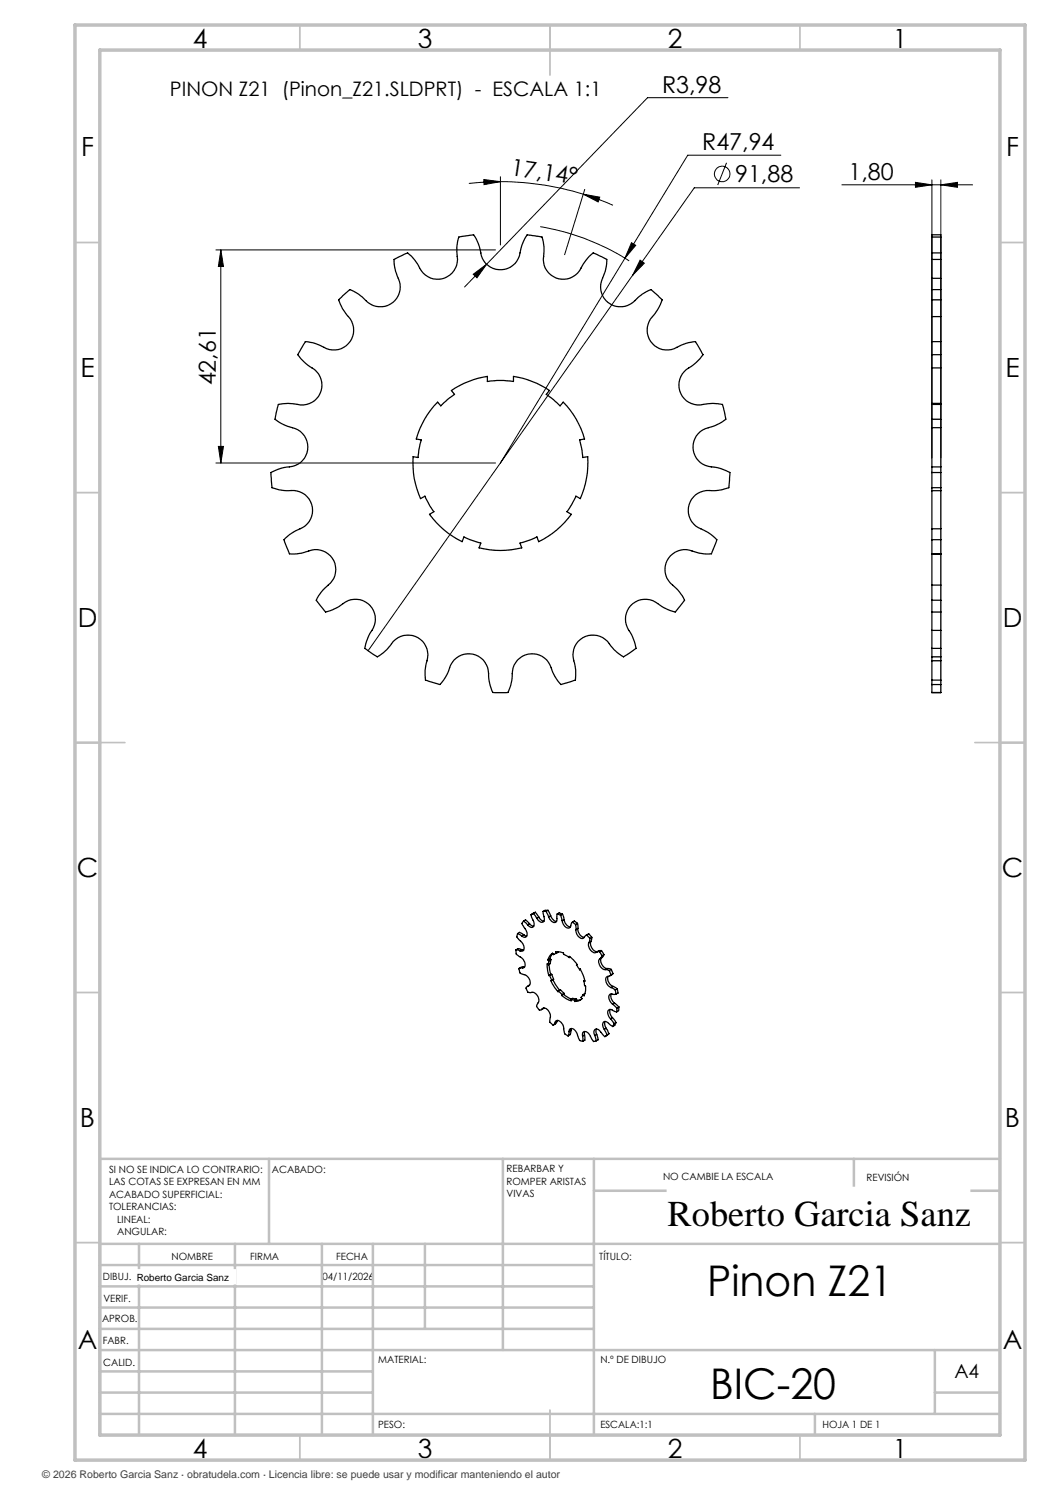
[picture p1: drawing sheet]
<svg xmlns="http://www.w3.org/2000/svg" width="210mm" height="297mm" viewBox="0 0 210 297" stroke-linecap="round" stroke-linejoin="round" font-family="sans-serif">
<g fill="none" stroke="#000" stroke-width=".2">
<path d="M145.6 19.5h-16.1l-32.2 33.3M96.8 35.9l3.3 .4-3.3 .6zM100.1 35.3v13.7M100.1 36.3a57.5 57.5 0 0 1 16.6 2.5M100.1 36.3l-6.3 .4M116.7 38.8l3.2 .6-.3 1zM116.7 38.8l5.9 2.3M116.9 37.9l-4 13M145.3 32.6l-1.8 4.4M156.2 31h-18.7l-12.5 20.6M159.9 37.6h-21l-65.3 92.5M168.4 37h26.1"/>
<path d="M183.1 36.5l3.3 .5-3.3 .5zM186.4 36v55.6M188.2 37l3.3-.5v1zM188.2 36v55.6M43.2 50h55.9M44.2 50l.5 3.3h-1zM44.2 50v42.6M94.7 54.9l2.6-2.1-1.9 2.8zM97.3 52.8l-4.4 4.6M108.1 45.3a46.5 46.5 0 0 1 17.7 6.9M125 51.6l-24.9 41M126.3 48.5l.8 .6-2.1 2.5z"/>
<path d="M128 52l.9 .6-2.4 2.4zM43.2 92.6h55.9M43.7 89.3h1l-.5 3.3z"/>
<circle cx="144.4" cy="34.8" r="1.56"/>
</g>
<g fill="none" stroke="#c0c0c0" stroke-width=".35">
<path d="M60 5v5M110 5v10M160 5v5M15 48.5h5M200 48.5h5M15 98.5h5M200 98.5h5M15 148.5h10M195 148.5h10M15 198.5h5M200 198.5h5M15 248.5h5"/>
<path d="M200 248.5h5M60 287v5M110 282v10M160 287v5"/>
</g>
<g fill="none" stroke="#c0c0c0" stroke-width=".5">
<path d="M53.8 231.8v17M100.6 231.8v38.2M118.8 231.8v55.2M118.8 238.2h81.2M170.8 231.8v6.4M200 231.8h-180v55.2M20 248.8h180M20 257.3h98.8M20 253h98.8M27.8 248.8v38.2M47 248.8v38.2M64.4 248.8v38.2"/>
<path d="M74.6 248.8v38.2M85 248.8v17M20 265.8h98.8M20 261.5h98.8M20 278.5h54.6M20 274.3h54.6M20 270h180M187 278.5h13M187 270v12.8M20 282.8h180M163 282.8v4.2"/>
</g>
<path d="M15 5h190v287h-190zM20 10h180v277h-180z" fill="none" stroke="#c0c0c0" stroke-width=".7"/>
<g fill="#000">
<path d="M116.7 38.8l3.2 .6-.3 1zM96.8 35.9l3.3 .4-3.3 .6z"/>
<path d="M128 52l-1.5 3 2.4-2.4zM94.7 54.9l.7 .7 1.9-2.8zM126.3 48.5l-1.3 3.1 2.1-2.5zM183.1 36.5l3.3 .5-3.3 .5zM188.2 37l3.3-.5v1z"/>
<path d="M43.7 89.3h1l-.5 3.3zM44.2 50l.5 3.3h-1z"/>
</g>
<g fill="none" stroke="#000" stroke-width=".25">
<path d="M68 59.7l2-1.8 .4 .2a10.9 10.9 0 0 1 3.2 2.4 4 4 0 0 0 5.2-.2 4 4 0 0 0 .6-5.1l-.5-1.9-.1-1.4 2.7-1.3 .4 .3a10.4 10.4 0 0 1 2.3 3.2 4 4 0 0 0 5 1.4 4 4 0 0 0 2.2-4.7v-1.4l.4-2 2.9-.4 .3 .4a9.7 9.7 0 0 1 1.3 3.7 4 4 0 0 0 4.3 2.8 4 4 0 0 0 3.5-3.8l.6-1.8 .7-1.3 3 .4 .1 .5a10.2 10.2 0 0 1 .2 4 4 4 0 0 0 3.3 3.9 4 4 0 0 0 4.5-2.6l1.1-1.6 1-1 2.8 1.3v.5a10.1 10.1 0 0 1-1.1 3.8 4 4 0 0 0 2 4.8 4 4 0 0 0 5.1-1.2l1.1-1 1.7-.9 2.2 2.1-.1 .4a10.4 10.4 0 0 1-2.2 3.4 4 4 0 0 0 .6 5.1 4 4 0 0 0 5.1 .3l1.9-.7 1.4-.2 1.5 2.6-.3 .4a9.6 9.6 0 0 1-3 2.6 4 4 0 0 0-1 5.1 4 4 0 0 0 4.8 1.8l1.5-.1 1.9 .2 .7 3-.4 .2a10 10 0 0 1-3.7 1.6 4 4 0 0 0-2.4 4.6 4 4 0 0 0 4.1 3.1l1.4 .3 1.8 .8-.2 3-.5 .2a9.4 9.4 0 0 1-4 .4 4 4 0 0 0-3.6 3.6 4 4 0 0 0 2.9 4.3l1.3 .7 1.5 1.2-1.1 2.9h-.5a9.8 9.8 0 0 1-3.9-.8 4 4 0 0 0-4.6 2.4 4 4 0 0 0 1.6 4.9l1 1.1 1 1.6-1.9 2.4-.5-.1a10.1 10.1 0 0 1-3.4-1.9 4 4 0 0 0-5.1 .9 4 4 0 0 0 0 5.2l.9 1.8 .3 1.4-2.5 1.7-.4-.3a9 9 0 0 1-2.8-2.8 4 4 0 0 0-5.1-.6 4 4 0 0 0-1.5 4.9l.2 1.5v1.9l-2.9 .9-.3-.3a10.3 10.3 0 0 1-1.9-3.6 4 4 0 0 0-4.7-2.1 4 4 0 0 0-2.9 4.3l-.3 1.9-.5 1.4h-3l-.2-.4a10.9 10.9 0 0 1-.8-4 4 4 0 0 0-3.8-3.3 4 4 0 0 0-4 3.2l-.7 1.4-1.1 1.5-2.9-.9v-.5a10.6 10.6 0 0 1 .4-3.9 4 4 0 0 0-2.7-4.4 4 4 0 0 0-4.8 1.9l-1.3 1.5-1.2 .8-2.5-1.7 .1-.5a10 10 0 0 1 1.6-3.6 4 4 0 0 0-1.3-5 4 4 0 0 0-5.2 .4l-1.7 1-1.4 .4-1.8-2.4 .2-.4a9.9 9.9 0 0 1 2.6-3 4 4 0 0 0 .2-5.2 4 4 0 0 0-5-1.1l-1.9 .5h-1.5l-1.1-2.9 .3-.3a14.2 14.2 0 0 1 3.9-2.4 4 4 0 0 0 1.1-4.8 4 4 0 0 0-4.4-2.3l-1.9-.1-1.4-.5-.2-3 .4-.2a9.5 9.5 0 0 1 3.9-1 4 4 0 0 0 3.1-4.2 4 4 0 0 0-3.6-3.7l-1.8-.7-1.2-.8 .7-3 .4-.1a10.5 10.5 0 0 1 4 .2 4 4 0 0 0 4.2-3 4 4 0 0 0-2.3-4.7l-1.1-.9-1.4-1.5 1.6-2.6 .5 .1a10.8 10.8 0 0 1 3.7 1.3 4 4 0 0 0 4.9-1.7 4 4 0 0 0-.8-5l-1.3-2.1-.4-.9zM186.4 60v3.3M186.4 57.9v2.1M186.4 55.7v2.2M186.4 51.9v3.8M186.4 50.6v1.3M186.4 47.4v3.2M186.4 47.4v-.4h1.8v.4M186.4 60h1.8M186.4 57.9h1.8M186.4 55.7h1.8M186.4 51.9h1.8"/>
<path d="M186.4 50.6h1.8M186.4 47.4h1.8M188.2 60v3.3M188.2 57.9v2.1M188.2 55.7v2.2M188.2 51.9v3.8M188.2 50.6v1.3M188.2 47.4v3.2M186.4 73.6v7.1M186.4 68.3v2.6M186.4 70.9v2.7M186.4 63.3v5"/>
<path d="M186.4 73.6h1.8M186.4 68.3h1.8M186.4 70.9h1.8M186.4 63.3h1.8M188.2 73.6v7.1M188.2 68.3v2.6M188.2 70.9v2.7M188.2 63.3v5M87.5 80.4l.7 .8 1.3-1.3 1.4-1-.6-.8a18.3 18.3 0 0 1 7.2-2.8v1a16.2 16.2 0 0 1 5.2 0v-1a18.3 18.3 0 0 1 7.2 2.8l-.6 .8 1.4 1 1.3 1.3 .6-.8a16.9 16.9 0 0 1 4.3 7.4l-1 .2 .4 1.7 .3 1.8 .9-.2a18.3 18.3 0 0 1-1.4 8.4l-.9-.5-.8 1.7-1 1.4 .9 .6a17.5 17.5 0 0 1-6.6 5.4l-.3-.9-1.2 .5-2.2 .7 .4 1a17.5 17.5 0 0 1-8.6 0l.4-1-2.2-.7-1.2-.5-.4 .9a17.5 17.5 0 0 1-6.5-5.4l.9-.6-.8-1.1-1-2-.9 .5a17.1 17.1 0 0 1-1.5-8.4l1 .2 .2-1.8 .4-1.7-.9-.2a16.9 16.9 0 0 1 4.2-7.4zM186.4 93.4v1.1M186.4 94.5v3M186.4 97.5v.6"/>
<path d="M186.4 80.9v3M186.4 83.9v1.6M186.4 80.7v.2M186.4 85.5v7.9M186.4 98.1v7.7M186.4 98.1h1.8M186.4 80.7h1.8M186.4 93.4h1.8M186.4 94.5h1.8M186.4 97.5h1.8M186.4 80.9h1.8M186.4 83.9h1.8"/>
<path d="M186.4 85.5h1.8M188.2 93.4v1.1M188.2 94.5v3M188.2 97.5v.6M188.2 80.9v3M188.2 83.9v1.6M188.2 80.7v.2M188.2 85.5v7.9M188.2 98.1v7.7M186.4 105.8v2.1M186.4 107.9v2.9M186.4 110.8h.1"/>
<path d="M186.4 110.8v6.2M186.4 117v3M186.4 110.8h1.8M186.4 105.8h1.8M186.4 107.9h1.8M186.4 117h1.8M188.2 105.8v2.1M188.2 107.9v2.9M188.2 110.8h.1M188.2 110.8v6.2M188.2 117v3M186.4 120v2.4"/>
<path d="M186.4 122.4v3.7M186.4 126.1v3.6M186.4 129.7v1.7M186.4 131.4v.7M186.4 132.1v3.9M186.4 136v.9M186.4 136.9v1.6M186.4 138.5h1.8M186.4 120h1.8M186.4 122.4h1.8M186.4 126.1h1.8M186.4 129.7h1.8"/>
<path d="M186.4 131.4h1.8M186.4 132.1h1.8M186.4 136h1.8M186.4 136.9h1.8M188.2 120v2.4M188.2 122.4v3.7M188.2 126.1v3.6M188.2 129.7v1.7M188.2 131.4v.7M188.2 132.1v3.9M188.2 136v.9M188.2 136.9v1.6"/>
<path d="M103.2 190v.1a1.21 1.21 0 0 0 1 1.4l.6 .7a.8 .8 0 0 1 .3 .8 .8 .8 0 0 1-.6 .6M103.2 190l.8 .2M103.5 186.7l-.1 .3a1.42 1.42 0 0 0 .8 1.4l.5 .7a.66 .66 0 0 1 .1 .8 .66 .66 0 0 1-.8 .3M103.5 186.7l.9 .5M103.5 186.7l.4-.2 .9 .5M104.4 189.9l.3 .1M104.4 189.9l-.8-.1-.4 .2M104.4 189.9l-.4 .3M104.5 193.6h-.2a.36 .36 0 0 0-.5 .1 .36 .36 0 0 0 .1 .5 .94 .94 0 0 0 1.1 .7 1.64 1.64 0 0 1 .9 2.1l-.2 .2M104.7 184.2l-.1 .2a.49 .49 0 0 0 .1 .8l.4 .7a.96 .96 0 0 1-.1 1.6l-.6-.3M104.7 184.2l.8 .8M104.7 184.2l.4-.2 .8 .7"/>
<path d="M104.8 187l.5 .3M104.8 187l-.4 .2M104.9 193.4h-.4l-.7 .3M104.9 193.4l-.4 .2M104.9 193.4h.1M105.7 197.2h-.1a.5 .5 0 0 0-.4 .5 .5 .5 0 0 0 .2 .5l.2 .3h.2a1.57 1.57 0 0 1 1.7 .7 1.57 1.57 0 0 1-.1 1.9l-.1 .2 .2 .3a.5 .5 0 0 0 .4 .4 .5 .5 0 0 0 .6-.2M105.9 197.1l-.2 .1M105.9 184.7l.4 .4 .5 .1M105.9 197l-.3 .2M105.9 184.7l-.4 .3M106.2 182.9l.6 1.5a.66 .66 0 0 1 0 .7 .66 .66 0 0 1-.6 .4l-.7-.5M106.6 182.7l-.4 .2"/>
<path d="M106.6 182.7l.8 1M107.1 182.5l.7 .9M107.1 182.5l-.9 .4M107.1 182.5l-.5 .2M107.8 183.4l.4 .6 .6 .3M107.8 183.4l-.4 .3M108.6 182.3l.2 1a.66 .66 0 0 1 0 .9 .66 .66 0 0 1-.7 .2l-.7-.7M108.6 182.3h.6M109.2 182.3l.5 1.1M109.6 192l.2 .2M109.6 182.1l.5 1.1M109.6 182.1h-.6l-.4 .2"/>
<path d="M109.6 182.1l-.4 .2M109.7 193l-.3-.2 .1 1.4 .3 .9M109.8 192.2l-.1 .8M109.8 192.9l.4 2M110 195.1l.3 1M110 195.1h-.2M110 191.7l-.4 .3M110 191.7l.2 .2M110.1 183.2l.7 .9 .5 .2M110.1 183.2l-.4 .2M110.2 194.9l-.4 .2M110.2 194.9h.1"/>
<path d="M110.2 191.9l-.1 .8-.4 .3M110.2 191.9l-.4 .3M110.3 196.1h-.1l.8 1.5 .6 .8 .1-.2M110.3 194.9l.4 1-.4 .2M110.3 194.9l-.3 .2M110.6 190.7l-.6 1M110.6 196l1.3 2M110.7 190.9l-.2-.3a2.26 2.26 0 0 0-.9 1.4M110.8 190.8l-.1 .1M111.3 190.7l-.2-.3h1l.6 .2v.2l1.1 .7M111.3 190.7l-.6 .2M111.4 182.8v.7a.7 .7 0 0 1-.4 1 .7 .7 0 0 1-.9-.5l-.4-.6"/>
<path d="M111.4 182.8l.7 .3M111.4 182.8l.4-.2 .7 .2M111.6 190.4l.1 .1-.4 .2M111.7 198.2l.7 .7M111.7 198.2l.4-.3 .7 .8M112.1 183.1l.3 1M112.4 199.1l.9 .7 .9 .4v-.3M112.4 184.1l.2 .5a1.05 1.05 0 0 0 1.4 .9l.5-1.1M112.4 198.9v.2M112.5 182.8l.3 1.1M112.5 182.8l-.4 .3M112.7 198.9l1.6 .9"/>
<path d="M112.7 198.9l-.3 .2M112.8 183.9l.2 .7 .3 .4 .8 .4M112.8 183.9l-.4 .2M112.8 198.7l-.4 .2M112.8 198.7l-.1 .2M113.8 191.5v-.2l.9 .7 .7 .9-.1 .1 .6 1M114.1 191.4l-.3 .1M114.2 199.9l.7 .1M114.5 184.4l.6 .5M114.5 184.4l.4-.2 .6 .5M115.1 184.9l.1 1M115.2 185.9a1.48 1.48 0 0 0 1.5 1.7l.1-.1"/>
<path d="M115.3 199.8l-.8-.1-.3 .2M115.3 199.8l-.4 .2M115.3 199.8l.1 .3M115.5 184.7l.1 1M115.5 184.7l-.4 .2M115.6 185.7l.2 1a1.28 1.28 0 0 0 1 .8M115.6 185.7l-.4 .2M115.9 194l.2-.2 .5 1.2 .4 1.2h-.2M116.1 193.8l-.2 .2M116.2 199.9l-.8 .2M116.6 198.9l-.4 .6 .2 .2a2.07 2.07 0 0 1-1.4 .6M116.8 196.2l.1 .7a1.9 1.9 0 0 1 .1 1.9l-.2 .4-.2-.3"/>
<path d="M116.9 196.1l-.1 .1M117 198.7l-.4 .2M117.4 187l-.6 .5M117.4 187l.6 .7M117.8 186.8l.6 .7M117.8 186.8l-.6 .3M117.8 186.8l-.4 .2M117.8 188.5a1.54 1.54 0 0 0 1.3 2l.8-.1M118 187.7l-.2 .8M118.2 188.3a1.58 1.58 0 0 0 1.3 2M118.2 188.3l-.4 .2M118.4 187.5l-.2 .8"/>
<path d="M118.4 187.5l-.4 .2M119.9 190.4l.5 .7M120 191.8a1.41 1.41 0 0 0 .5 2l.5 .1M120.3 190.1l.5 .8M120.3 190.1h-.4l-.7 .4M120.3 190.1l-.4 .3M120.4 191.5a1.52 1.52 0 0 0 .8 2.2h.2M120.4 191.5l-.4 .3M120.4 191.1l-.4 .7M120.8 190.9l-.4 .6M120.8 190.9l-.4 .2M121 193.9l.8 .2"/>
<path d="M121.4 193.7l.9 .2M121.4 193.7l-.4 .2M121.6 195.3a1.66 1.66 0 0 0 1 2M121.8 194.1l.4 .9M122.2 195l-.2 .2a.85 .85 0 0 0-.8 .4 .85 .85 0 0 0 .1 1l.4 .6 .5 .3M122.2 197.5l.8 .5M122.2 198.8v.9l.7 1M122.3 193.9l.3 .8M122.3 193.9l-.5 .2M122.6 194.7l-.6 .5M122.6 197.3l.8 .5M122.6 194.7l-.4 .3"/>
<path d="M122.6 197.3l-.4 .2M123 198l.2 .8M123.2 198.8l-.6 .1a.65 .65 0 0 0-.8 .1 .65 .65 0 0 0 0 .9l.8 1M123.4 197.8l.2 .8-.4 .2M123.4 197.8l-.4 .2M108.5 201.8a1.11 1.11 0 0 1 1.5 .9l.1 .5a1.24 1.24 0 0 0 .5 1.8M108.7 201.6l-.2 .2M108.8 201.6l-.5 .3M111.1 204.4a.56 .56 0 0 1 .4-.3 .56 .56 0 0 1 .6 .3 3.6 3.6 0 0 1 .8 2.3l.7 .5M111.1 204.4l-.5 .6M111.4 204.2l-.2 .4-.6 .4M111.4 204.2l-.3 .2"/>
<path d="M111.5 204.1l-.1 .1M113.8 206.3a.62 .62 0 0 1 .5-.6 .62 .62 0 0 1 .7 .4l.3 .4 .4 1.1a.78 .78 0 0 0 .9 .6M113.8 206.3l-.2 .9M114.2 206.1l-.2 .8-.4 .3M114.2 206.1l-.4 .2M114.3 205.7l-.1 .4M114.9 200l.1 .3M115.4 200.1l-.4 .2M116.5 207.2a.65 .65 0 0 1 .3-.9 .65 .65 0 0 1 .9 .4l.6 1a.62 .62 0 0 0 .7 .5h.2M116.5 207.2l.1 1M116.9 207l.1 1-.4 .2M116.9 207l-.4 .2"/>
<path d="M116.9 206.3v.7M118.9 207.1v-.2a.66 .66 0 0 1 .1-1 .66 .66 0 0 1 1 .3l1 1.1M118.9 207.1l.3 1.1M119.3 205.8l-.1 .4 .1 .7M119.3 206.9l.3 1.1-.4 .2M119.3 206.9l-.4 .2M120.9 205.9l.5 1.1M121 204.3l-.1 .6 .3 .8M121.2 205.7l.6 1.1M121.2 205.7l-.3 .2M121.4 207l-.4 .3M121.8 206.8l-.8 .5"/>
<path d="M121.8 206.8l-.4 .2M122 201.9v.9l.5 .7M122.1 203.8l.7 .9M122.5 203.5l.7 1M122.5 203.5l-.4 .3M122.6 200.9l.8 .7M122.6 205.3l-.8-.6a.75 .75 0 0 0-1.2-.2l-.1 .4 .4 1M122.8 204.7l-.2 .6M122.9 200.7l.9 .7M122.9 200.7l-.3 .2M123.2 204.5l-.3 .6-.3 .2M123.2 204.5l-.4 .2"/>
<path d="M123.3 202.4l-.6-.2a.67 .67 0 0 0-1-.2 .67 .67 0 0 0-.1 1l.5 .8M123.4 201.6l-.1 .8M123.8 201.4l-.1 .7-.4 .3M123.8 201.4l-.4 .2"/>
</g>
<g fill="#fff" stroke="#fff" stroke-width=".35">
<path d="M27.3 254h19.7v2.7h-19.7z"/>
<path d="M133.5 237.5h60.4v9.9h-60.4z"/>
</g>
<g font-size="8.5">
<text x="141.4" y="259.3">Pinon Z21</text>
<text x="142" y="279.7">BIC-20</text>
</g>
<text font-size="7.3" x="133.5" y="245.1">Roberto Garcia Sanz</text>
<g font-size="5.3">
<text x="38.5" y="9.5">4</text>
<text x="83.5" y="9.5">3</text>
<text x="133.6" y="9.5">2</text>
<text x="178.6" y="9.5">1</text>
<text x="16.2" y="31.2">F</text>
<text x="201.2" y="31.2">F</text>
<text x="16.1" y="75.5">E</text>
<text x="201.1" y="75.5">E</text>
<text x="15.5" y="125.5">D</text>
<text x="200.5" y="125.5">D</text>
<text x="15.4" y="175.5">C</text>
<text x="200.4" y="175.5">C</text>
<text x="16" y="225.5">B</text>
<text x="201" y="225.5">B</text>
<text x="15.5" y="269.7">A</text>
<text x="200.5" y="269.7">A</text>
<text x="38.5" y="291.5">4</text>
<text x="83.5" y="291.5">3</text>
<text x="133.6" y="291.5">2</text>
<text x="178.6" y="291.5">1</text>
</g>
<g font-size="4.7">
<text x="132.4" y="18.5">R3,98</text>
<text x="102" y="34.9" transform="rotate(9 102 34.9)">17,14°</text>
<text x="140.4" y="30">R47,94</text>
<text x="169.7" y="35.9">1,80</text>
<text x="147" y="36.5">91,88</text>
<text x="43.2" y="77.1" transform="rotate(-90 43.2 77.1)">42,61</text>
</g>
<text font-size="4" x="34" y="19.1">PINON Z21 (Pinon_Z21.SLDPRT) - ESCALA 1:1</text>
<text font-size="3.9" x="190.9" y="275.5">A4</text>
<text font-size="2.1" fill="#404040" x="8.5" y="295.6">© 2026 Roberto Garcia Sanz · obratudela.com · Licencia libre: se puede usar y modificar manteniendo el autor</text>
<g font-size="2">
<text x="21.8" y="234.6">SI NO SE INDICA LO CONTRARIO:</text>
<text x="21.8" y="237.1">LAS COTAS SE EXPRESAN EN MM</text>
<text x="21.8" y="239.6">ACABADO SUPERFICIAL:</text>
<text x="54.4" y="234.6">ACABADO:</text>
<text x="101.3" y="234.5">REBARBAR Y</text>
<text x="101.3" y="237">ROMPER ARISTAS</text>
<text x="101.3" y="239.5">VIVAS</text>
<text x="132.6" y="236">NO CAMBIE LA ESCALA</text>
<text x="173.3" y="236.2">REVISIÓN</text>
<text x="21.8" y="242.1">TOLERANCIAS:</text>
<text x="23.4" y="244.6">LINEAL:</text>
<text x="23.4" y="247.1">ANGULAR:</text>
<text x="34.3" y="252">NOMBRE</text>
<text x="50" y="251.9">FIRMA</text>
<text x="67.2" y="251.9">FECHA</text>
<text x="119.9" y="251.9">TÍTULO:</text>
<text x="20.6" y="256.1">DIBUJ.</text>
<text x="27.3" y="256.1">Roberto Garcia Sanz</text>
<text x="64.5" y="255.9">04/11/2026</text>
<text x="20.7" y="260.3">VERIF.</text>
<text x="20.4" y="264.4">APROB.</text>
<text x="20.5" y="268.8">FABR.</text>
<text x="20.7" y="273.1">CALID.</text>
<text x="75.6" y="272.5">MATERIAL:</text>
<text x="120.1" y="272.5">N.º DE DIBUJO</text>
<text x="75.6" y="285.5">PESO:</text>
<text x="120.1" y="285.6">ESCALA:1:1</text>
<text x="164.5" y="285.6">HOJA 1 DE 1</text>
</g>
</svg>
